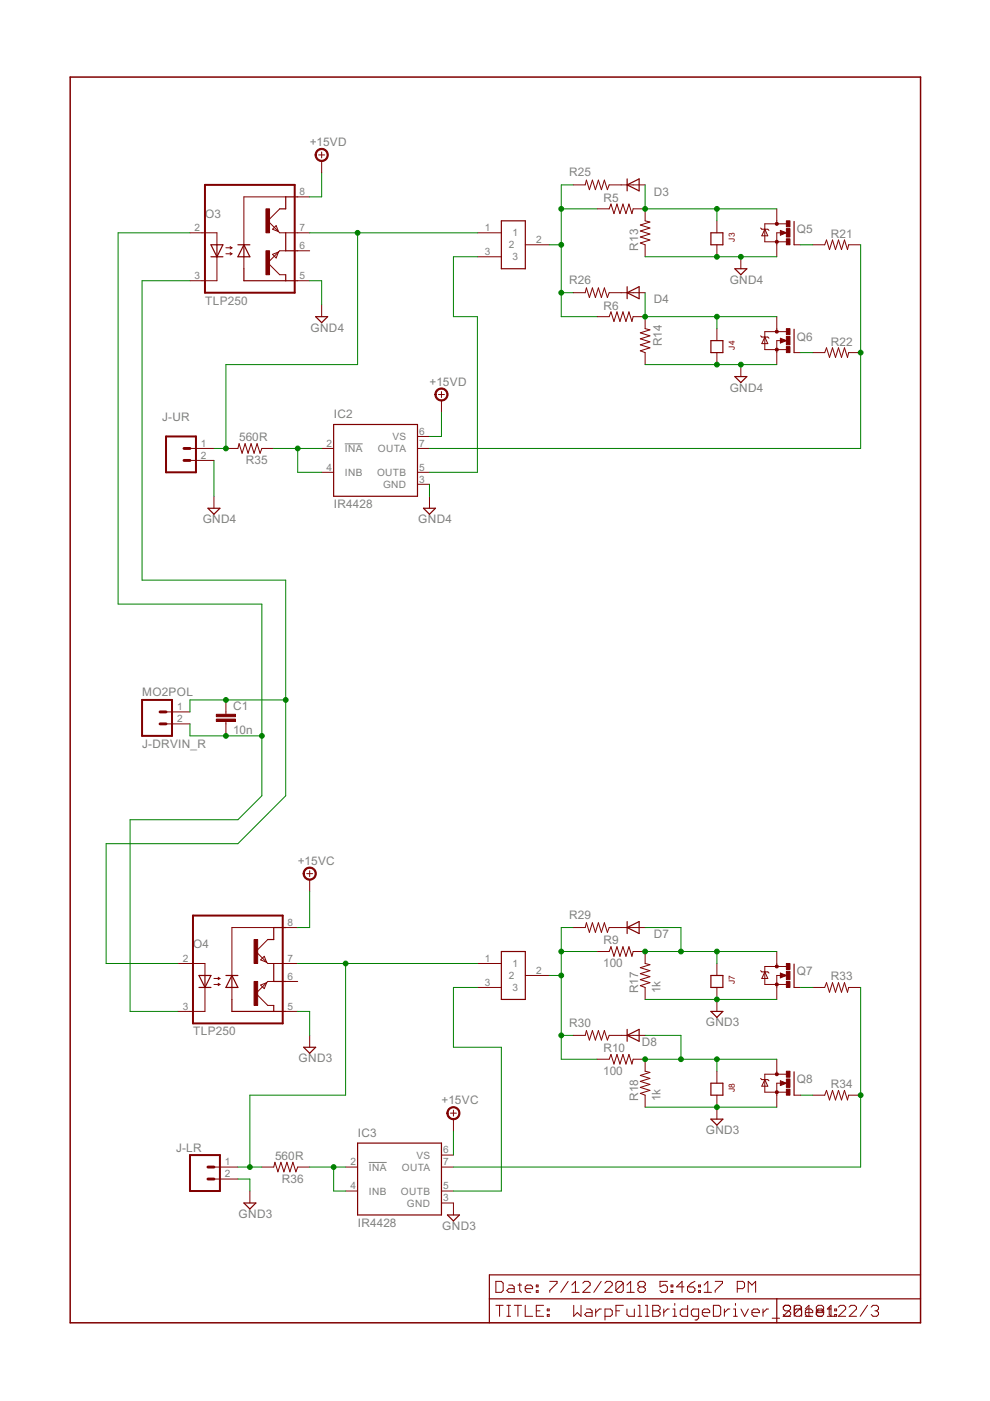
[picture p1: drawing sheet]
<svg xmlns="http://www.w3.org/2000/svg" width="210mm" height="297mm" viewBox="0 0 210 297" stroke-linecap="round" stroke-linejoin="round" font-family="sans-serif">
<path d="M73.1 94.1h3.8M78.2 246.5h3.8" fill="none" stroke="#808080" stroke-width=".21"/>
<g fill="none" stroke="#800000" stroke-width=".25">
<path d="M133 39.2l2.5-1.3v2.6zM133 37.9v2.6M44.7 51.9h2.6l-1.3 2.5zM44.7 54.4h2.6M46 51.9v2.5M50.4 51.9h2.6M51.7 51.9l1.3 2.5h-2.6zM51.7 51.9v2.5M51.7 57v2.5h11.4M60.6 49.4v3.8h2.5M60.6 58.3v1.2M63.1 41.7h-2.5v2.6h-1.3"/>
<path d="M106.3 46.8h5.1v10.2h-5.1zM150.7 49.4h2.6v2.5h-2.6zM155.8 57h2.5l-1.2 1.3zM168.4 46.9v5M66.9 67.1h2.6l-1.3 1.3zM133 60.8v2.5M133 62.1l2.5-1.3v2.5zM150.7 72.2h2.6v2.6h-2.6zM155.8 79.8h2.5l-1.2 1.3zM168.4 69.8v5M70.7 90h17.8v15.2h-17.8zM44.1 107.8h2.5l-1.2 1.2z"/>
<path d="M89.8 107.8h2.5l-1.2 1.2zM60.6 196.7h-2.6v2.5h-1.2M133 195.4v2.5M133 196.7l2.5-1.3v2.5zM42.2 209.4h2.5M42.2 206.8h2.5l-1.2 2.6zM43.5 206.8v2.6M47.9 206.8h2.5M49.2 206.8l1.2 2.6h-2.5zM49.2 211.9v2.5h11.4M49.2 206.8v2.6M58 204.3v3.8h2.6"/>
<path d="M58 213.2v1.2M106.3 201.7h5.1v10.2h-5.1zM133 218.2v2.6M133 219.5l2.5-1.3v2.6zM150.7 206.8h2.6v2.6h-2.6zM150.7 214.4h2.6l-1.3 1.3zM168.4 204.4v5M64.4 222h2.5l-1.2 1.3zM150.7 229.7h2.6v2.5h-2.6zM150.7 237.3h2.6l-1.3 1.2zM168.4 227.2v5M51.7 255.1h2.6l-1.3 1.2z"/>
<path d="M75.8 242.4h17.8v15.2h-17.8zM94.9 257.6h2.5l-1.3 1.3zM103.8 275.4h91.4M164.7 275.4v5.1M195.2 270.3h-91.4v10.2"/>
</g>
<g fill="none" stroke="#800000" stroke-width=".21">
<path d="M67.6 32.9h1.2M68.2 32.2v1.3M68.2 34.1v2.6M121.5 39.2h2.6l.2-1 .7 2 .6-2 .6 2 .7-2 .6 2 .6-2 .7 2 .4-1h7.6M40.3 49.4h5.7v2.5M46 54.4v5.1h-5.7M47.9 52.5h1.3M47.9 53.8h1.3M48.8 52.3l.4 .2M48.8 53.6l.4 .2M49.2 52.5l-.4 .3M49.2 53.8l-.4 .3"/>
<path d="M51.7 54.4v2.6M57.8 53.9l1.3-.5-.6 1.3zM58.5 47.8l.6 1.3-1.3-.5zM59.3 44.3l-2.5 2.5 2.5 2.6h6.4M60.6 41.7h-8.9v10.2M60.6 53.2h-1.3l-2.5 2.5 2.5 2.6h1.3M63.1 41.7h2.6M63.1 59.5h2.6M63.1 53.2h2.6M101.2 49.4h5.1M101.2 54.4h5.1M111.4 51.9h5.1"/>
<path d="M126.6 44.3h2.6l.3-1 .7 2 .6-2 .6 2 .7-2 .6 2 .6-2 .7 2 .2-1h2.6v2.5l1 .3-2 .6 2 .6-2 .7 2 .6-2 .6 2 .7-2 .6 1 .4v2.5M152 46.8v2.6M152 51.9v2.5M157.1 54.4v2.6M161.3 48.3l.2 .3h1.3l.2 .3M162.2 48.6l.6 1.4h-1.3zM164.7 44.3v3.2M165.5 48.9l1.2 .5-1.2 .5zM165.6 49.4h-.9v5M166.7 47.5h-4.5v3.8h4.5M168.4 51.9h1.4M172.3 51.9h2.6l.3-1 .7 2 .6-2 .6 2 .7-2 .6 2 .6-2 .7 2 .2-1h2.6"/>
<path d="M68.2 64.6v2.5M121.5 62.1h2.6l.2-1.1 .7 2.1 .6-2.1 .6 2.1 .7-2.1 .6 2.1 .6-2.1 .7 2.1 .4-1h7.6M126.6 67.1h2.6l.3-1 .7 2.1 .6-2.1 .6 2.1 .7-2.1 .6 2.1 .6-2.1 .7 2.1 .2-1.1h2.6v2.6l1 .2-2 .7 2 .6-2 .6 2 .7-2 .6 2 .6-2 .7 1 .4v2.5M152 69.7v2.5M152 74.8v2.5M157.1 77.3v2.5M161.3 71.2l.2 .3h1.3l.2 .2M162.2 71.5l.6 1.4h-1.3zM164.7 67.1v3.2M165.5 71.7l1.2 .5-1.2 .5zM165.6 72.2h-.9v5.1M166.7 70.3h-4.5v3.8h4.5"/>
<path d="M168.4 74.8h1.4M172.3 74.8h2.6l.3-1.1 .7 2.1 .6-2.1 .6 2.1 .7-2.1 .6 2.1 .6-2.1 .7 2.1 .2-1h2.6M40.3 95.1h5.1M40.3 97.6h5.1M47.9 95.1h2.5l.3-1 .6 2 .7-2 .6 2 .6-2 .7 2 .6-2 .6 2 .4-1h2.5M68.2 95.1h2.5M88.5 95.1h2.6M88.5 92.5h2.6M93 83.7h1.2M93.6 83v1.3M93.6 84.9v2.6M45.4 105.2v2.6"/>
<path d="M68.2 100.1h2.5M88.5 100.1h2.6M88.5 102.7h2.6M91.1 105.2v2.6M35.2 150.9h5.1M35.2 153.5h5.1M47.9 148.4v3M47.9 153v3M56.8 199.2l-2.5 2.5 2.2 2.3M58 196.7h-8.8v10.1M60.6 196.7h2.5M65 185.2h1.3"/>
<path d="M65.7 184.6v1.3M65.7 186.5v2.5M121.5 196.7h2.6l.2-1.1 .7 2.1 .6-2.1 .6 2.1 .7-2.1 .6 2.1 .6-2.1 .7 2.1 .4-1h7.6M37.7 204.3h5.8v2.5M43.5 209.4v5h-5.8M45.4 208.7h1.2M45.4 207.5h1.2M46.2 207.2l.4 .3M46.2 208.5l.4 .2M46.6 207.5l-.4 .2M46.6 208.7l-.4 .3M49.2 209.4v2.5"/>
<path d="M55.3 208.9l1.2-.6-.5 1.3zM55.3 203.5l.7-.7 .5 1.2zM56.5 204l.3 .3h6.3M56.5 208.3l-2.2 2.3 2.5 2.6h1.2M58 208.1h-1.2l-.3 .2M60.6 214.4h2.5M60.6 208.1h2.5M65.7 219.5v2.5M101.2 209.4h5.1M101.2 204.3h5.1M111.4 206.8h5.1M121.5 219.5h2.6l.2-1 .7 2 .6-2 .6 2 .7-2 .6 2 .6-2 .7 2 .4-1h7.6"/>
<path d="M126.6 201.7h2.6l.3-1 .7 2.1 .6-2.1 .6 2.1 .7-2.1 .6 2.1 .6-2.1 .7 2.1 .2-1.1h2.6v2.6l1 .2-2 .7 2 .6-2 .6 2 .7-2 .6 2 .6-2 .7 1 .4v2.5M152 204.3v2.5M152 209.4v5M161.3 205.8l.2 .3h1.3l.2 .2M162.2 206.1l.6 1.4h-1.3zM164.7 201.7v3.2M165.5 206.3l1.2 .5-1.2 .5zM165.6 206.8h-.9v5.1M166.7 204.9h-4.5v3.8h4.5M168.4 209.4h1.4M172.3 209.4h2.6l.3-1.1 .7 2.1 .6-2.1 .6 2.1 .7-2.1 .6 2.1 .6-2.1 .7 2.1 .2-1h2.6M95.5 236h1.3"/>
<path d="M96.1 235.4v1.2M96.1 237.3v2.5M126.6 224.6h2.6l.3-1 .7 2 .6-2 .6 2 .7-2 .6 2 .6-2 .7 2 .2-1h2.6v2.5l1 .3-2 .6 2 .6-2 .7 2 .6-2 .6 2 .7-2 .6 1 .4v2.5M152 227.1v2.6M152 232.2v5.1M161.3 228.6l.2 .3h1.3l.2 .3M162.2 228.9l.6 1.4h-1.3zM164.7 224.6v3.2M165.5 229.2l1.2 .5-1.2 .5zM165.6 229.7h-.9v5M166.7 227.8h-4.5v3.8h4.5M168.4 232.2h1.4"/>
<path d="M172.3 232.2h2.6l.3-1 .7 2 .6-2 .6 2 .7-2 .6 2 .6-2 .7 2 .2-1h2.6M45.4 247.4h5M45.4 250h5M53 252.5v2.6M55.5 247.4h2.5l.3-1 .6 2.1 .7-2.1 .6 2.1 .6-2.1 .7 2.1 .6-2.1 .6 2.1 .4-1.1h2.6M73.3 247.4h2.5M73.3 252.5h2.5M93.6 247.4h2.5M93.6 252.5h2.5M93.6 255.1h2.5v2.5M93.6 244.9h2.5M105.1 271.7h1.2l.4 .4v1.5l-.4 .4h-1.2z"/>
<path d="M105.1 276.8h1.6M105.9 276.8v2.3M107.5 276.8h.7M107.5 279.1h.7M107.9 272.5h.7l.4 .3v1.2h-1.1l-.4-.4 .4-.4h1.1M107.9 276.8v2.3M109 276.8h1.6M109.8 272.5h.8M109.8 276.8v2.3M110.2 272.1v1.5l.4 .4M111.4 273.2h1.5v-.4l-.4-.3h-.7l-.4 .3v.8l.4 .4h.7M111.4 276.8v2.3h1.5"/>
<path d="M113.7 273.6h.4v.4h-.4zM113.7 272.5h.4v.3h-.4zM113.7 277.9h.8M115.3 276.8h-1.6v2.3h1.6M116 277.5h.4v.4h-.4zM116 278.7h.4v.4h-.4zM116.6 271.7h1.5v.4l-1.5 1.5v.4M120.5 271.7l-1.6 2.3M121.2 274h1.6M121.2 272.5l.8-.8v2.3M121.6 276.8v2.3l.8-.8 .8 .8v-2.3M123.6 272.1l.4-.4h.7l.4 .4v.4l-1.5 1.5h1.5"/>
<path d="M124.4 277.5h.7l.4 .4v1.2h-1.1l-.4-.4 .4-.4h1.1M126.3 277.5v1.6M127.5 271.7l-1.6 2.3M127.5 277.5h-.4l-.8 .8M128.2 272.1l.4-.4h.8l.4 .4v.4l-1.6 1.5h1.6M128.3 279.1h1.1l.4-.4v-.8l-.4-.4h-1.1v2.4M130.6 277.9h.8M132.1 272.1v1.5l-.3 .4h-.8l-.4-.4M132.1 272.1l-.3-.4h-.8l-.4 .4v1.5M132.1 272.1l-1.5 1.5M132.2 276.8h-1.6v2.3M132.9 274h1.6"/>
<path d="M132.9 272.5l.8-.8v2.3M132.9 277.5v1.2l.4 .4h1.2v-1.6M135.3 276.8h.4v2.3M135.3 279.1h.8M135.7 272.8l-.4 .4v.4l.4 .4h.7l.4-.4v-.4l-.4-.4M135.7 272.8l-.4-.3v-.4l.4-.4h.7l.4 .4v.4l-.4 .3M135.7 272.8h.7M136.8 276.8h.4v2.3M136.8 279.1h.8M138.4 276.8h1.2l.4 .3v.4l-.4 .4 .4 .4v.4l-.4 .4h-1.2zM138.4 277.9h1.2M140.7 277.5v1.6"/>
<path d="M141.5 271.7h-1.6v1.1l.8-.3h.4l.4 .3v.8l-.4 .4h-.8l-.4-.4M141.9 277.5h-.4l-.8 .8M142.3 273.6h.4v.4h-.4zM142.3 272.5h.4v.3h-.4zM142.7 279.1h.8M142.7 277.5h.4v1.6M143.1 276.4v.4M145 272.8h-1.6l1.2-1.1v2.3M145.8 272.8h1.2l.3 .4v.4l-.3 .4h-.8l-.4-.4zM145.8 276.8v2.3h-1.2l-.4-.4v-.8l.4-.4h1.2M147.3 271.7l-.7 .4-.8 .7M148.1 273.6h.4v.4h-.4z"/>
<path d="M148.1 272.5h.4v.3h-.4zM148.1 279.1h-1.1l-.4-.4v-.8l.4-.4h1.1v2l-.4 .4h-.3M148.9 278.3h1.6v-.4l-.4-.4h-.8l-.4 .4v.8l.4 .4h.8M149.3 274h1.6M149.3 272.5l.8-.8v2.3M151.3 276.8h1.1l.4 .3v1.6l-.4 .4h-1.1zM151.6 271.7h1.6v.4l-1.6 1.5v.4M153.6 277.5v1.6M154.7 277.5h-.3l-.8 .8M155.5 279.1h.8M155.5 277.5h.4v1.6M155.9 276.4v.4"/>
<path d="M156.3 273.2h1.2l.4-.4v-.7l-.4-.4h-1.2v2.3M157.1 277.5l.8 1.6 .8-1.6M158.6 274v-2.3l.8 .8 .8-.8v2.3M159.4 278.3h1.6v-.4l-.4-.4h-.8l-.4 .4v.8l.4 .4h.8M161.8 277.5v1.6M162.9 277.5h-.3l-.8 .8M163.7 279.5h1.6M166.1 278.7l.4 .4M167.2 276.8l.4 .3M167.2 276.8h-.7l-.4 .3v.4l.4 .4h.7l.4 .4v.4l-.4 .4M167.2 276.8l.4 .3v.4l-1.5 1.6h1.5M168.4 277.1l.4-.3h.8l.3 .3"/>
<path d="M168.4 276.8v2.3M168.4 277.9l.4-.4h.8l.4 .4v1.2M169.9 277.1v1.6l-.3 .4h-.8l-.4-.4zM170.7 279.1h1.6M170.7 277.5l.8-.7v2.3M170.8 278.3h1.5v-.4l-.4-.4h-.8l-.3 .4v.8l.3 .4M173.1 278.7l.4 .4h.8M173.1 278.7l.4 .4M173.5 277.9l-.4-.4v-.4l.4-.3h.7l.4 .3v.4l-.4 .4M173.5 277.9h.7M173.5 277.9l-.4 .4h1.5v-.4l-.3-.4h-.8l-.4 .4v.8M174.2 277.9l.4 .4v.4l-.4 .4"/>
<path d="M175.4 279.1h2v-.4h-.4v.4M175.4 277.5h.8M175.8 277.1v1.6l.4 .4v-2.3l-.8 .7M177 277.5h.4v.4h-.4zM177.8 277.1l.3-.3h.8l.4 .3v.4l-1.5 1.6h1.5M180 277.1l.4-.3h.8l.4 .3v.4l-1.6 1.6h1.6M183.9 276.8l-1.5 2.3M184.7 277.1l.4-.3h.8l.4 .3v.4l-.4 .4M185.5 277.9h.4M185.9 277.9l.4 .4v.4l-.4 .4h-.8l-.4-.4"/>
</g>
<path d="M14.9 16.3h180.3v264.2h-180.3zM165.6 49.1l.9 .3-.9 .2v-.2h.2M165.6 72l.9 .2-.9 .3v-.3h.2M165.6 206.6l.9 .2-.9 .3v-.3h.2M165.6 229.4l.9 .3-.9 .2v-.2h.2" fill="none" stroke="#800000" stroke-width=".32"/>
<g fill="#800000" stroke="#800000" stroke-width=".21">
<path d="M67.2 31.9a1.4 1.4 0 0 1 2.2 .2 1.4 1.4 0 0 1-.8 2.1 1.4 1.4 0 0 1-1.8-1.3h.3a1.15 1.15 0 0 1 1.6-1.1 1.15 1.15 0 0 1 .3 1.9 1.15 1.15 0 0 1-1.9-.6v-.2h-.3z" fill-rule="evenodd"/>
<path d="M92.6 82.7a1.4 1.4 0 0 1 2.2 .2 1.4 1.4 0 0 1-.8 2.1 1.4 1.4 0 0 1-1.8-1.3h.3a1.15 1.15 0 0 1 1.6-1.1 1.15 1.15 0 0 1 .3 1.9 1.15 1.15 0 0 1-1.9-.6v-.2h-.3z" fill-rule="evenodd"/>
<path d="M64.6 184.3a1.4 1.4 0 0 1 2.3 .2 1.4 1.4 0 0 1-.9 2.1 1.4 1.4 0 0 1-1.7-1.4h.2a1.15 1.15 0 0 1 1.6-1.1 1.15 1.15 0 0 1 .3 2 1.15 1.15 0 0 1-1.8-.6l-.1-.3h-.2z" fill-rule="evenodd"/>
<path d="M95.1 235.1a1.4 1.4 0 0 1 2.2 .2 1.4 1.4 0 0 1-.8 2.1 1.4 1.4 0 0 1-1.8-1.4h.3a1.15 1.15 0 0 1 1.6-1 1.15 1.15 0 0 1 .3 1.9 1.15 1.15 0 0 1-1.9-.6v-.3h-.3z" fill-rule="evenodd"/>
<circle cx="164.7" cy="51.3" r=".33"/>
<circle cx="164.7" cy="47.4" r=".33"/>
<circle cx="164.7" cy="74.1" r=".33"/>
<circle cx="164.7" cy="70.3" r=".33"/>
<circle cx="164.7" cy="208.7" r=".33"/>
<circle cx="164.7" cy="204.9" r=".33"/>
<circle cx="164.7" cy="231.6" r=".32"/>
<circle cx="164.7" cy="227.8" r=".32"/>
</g>
<g fill="#800000" stroke="#800000" stroke-width=".21">
<path d="M166.7 50.6h.8v1.3h-.8z"/>
<path d="M166.7 46.8h.8v1.3h-.8z"/>
<path d="M166.7 48.5h.8v1.7h-.8z"/>
<path d="M166.7 73.5h.8v1.3h-.8z"/>
<path d="M166.7 69.7h.8v1.3h-.8z"/>
<path d="M166.7 71.3h.8v1.8h-.8z"/>
<path d="M166.7 208.1h.8v1.3h-.8z"/>
<path d="M166.7 204.3h.8v1.2h-.8z"/>
<path d="M166.7 205.9h.8v1.8h-.8z"/>
<path d="M166.7 230.9h.8v1.3h-.8z"/>
<path d="M166.7 227.1h.8v1.3h-.8z"/>
<path d="M166.7 228.8h.8v1.7h-.8z"/>
<path d="M56.4 53.2h.7v5.1h-.7z"/>
<path d="M56.4 44.3h.7v5.1h-.7z"/>
<path d="M53.9 208.1h.7v5.1h-.7z"/>
<path d="M53.9 199.2h.7v5.1h-.7z"/>
<path d="M45.9 152.5h4v.5h-4z"/>
<path d="M45.9 151.4h4v.6h-4z"/>
</g>
<path d="M43.5 39.2h19v22.9h-19zM35.2 92.5h6.4v7.6h-6.4zM30.1 148.4h6.4v7.6h-6.4zM40.9 194.1h19v22.9h-19zM40.3 244.9h6.3v7.6h-6.3z" fill="none" stroke="#800000" stroke-width=".42"/>
<path d="M39 97.6h1.3M39 95.1h1.3M33.9 153.5h1.3M33.9 150.9h1.3M44.1 250h1.3M44.1 247.4h1.3" fill="none" stroke="#800000" stroke-width=".61"/>
<g fill="none" stroke="#008000" stroke-width=".21">
<path d="M68.2 36.7v5h-2.5M121.5 39.2h-2.5v27.9h7.6M136.8 39.2v5.1h27.9M40.3 49.4h-15.3v78.7h30.5v40.6l-5.1 5.1h-22.8v40.6h10.1M40.3 59.5h-10.2v63.5h30.5v45.7l-10.2 10.2h-27.9v25.4h15.2M65.7 59.5h2.5v5.1M65.7 49.4h35.5M75.8 49.4v27.9h-27.9v17.8h-2.5M101.2 54.4h-5.1v12.7h5.1v33h-10.1M116.5 51.9h2.5M119 44.3h7.6M136.8 54.4h27.9"/>
<path d="M152 44.3v2.5M169.8 51.9h2.5M182.5 51.9v43.2h-91.4M119 62.1h2.5M136.8 62.1v5h27.9M136.8 77.3h27.9M152 67.1v2.6M169.8 74.8h2.5M45.4 97.6v7.6M58 95.1h10.2M63.1 95.1v5h5.1M93.6 87.5v5h-2.5"/>
<path d="M91.1 102.7v2.5M40.3 153.5v2.5h15.2M60.6 148.4h-20.3v2.5M65.7 189v7.7h-2.6M121.5 196.7h-2.5v27.9h7.6M136.8 196.7h7.6v5M63.1 214.4h2.6v5.1M63.1 204.3h38.1M73.3 204.3v27.9h-20.3v15.2M101.2 209.4h-5.1v12.6h10.2v30.5h-10.2M116.5 206.8h2.5M119 201.7h7.6"/>
<path d="M119 219.5h2.5M136.8 201.7h27.9M136.8 219.5h7.6v5.1M136.8 211.9h27.9M152 201.7v2.6M169.8 209.4h2.5M182.5 209.4v38h-86.4M96.1 239.8v5.1M136.8 224.6h27.9M136.8 234.7h27.9M152 224.6v2.5M169.8 232.2h2.5"/>
<path d="M50.4 250h2.6v2.5M50.4 247.4h5.1M65.7 247.4h7.6M70.7 247.4v5.1h2.6"/>
</g>
<g fill="#008000" stroke="#008000" stroke-width=".21">
<circle cx="136.8" cy="44.3" r=".51"/>
<circle cx="152" cy="44.3" r=".51"/>
<circle cx="136.8" cy="67.1" r=".51"/>
<circle cx="152" cy="67.1" r=".51"/>
<circle cx="182.5" cy="74.8" r=".51"/>
<circle cx="136.8" cy="201.7" r=".51"/>
<circle cx="152" cy="201.7" r=".51"/>
<circle cx="144.4" cy="201.7" r=".51"/>
<circle cx="136.8" cy="224.6" r=".51"/>
<circle cx="152" cy="224.6" r=".51"/>
<circle cx="144.4" cy="224.6" r=".51"/>
<circle cx="152" cy="234.7" r=".51"/>
<circle cx="152" cy="211.9" r=".51"/>
<circle cx="119" cy="44.3" r=".51"/>
<circle cx="119" cy="62.1" r=".51"/>
<circle cx="119" cy="51.9" r=".51"/>
<circle cx="63.1" cy="95.1" r=".51"/>
<circle cx="182.5" cy="232.2" r=".51"/>
<circle cx="47.9" cy="148.4" r=".51"/>
<circle cx="60.6" cy="148.4" r=".51"/>
<circle cx="47.9" cy="156" r=".51"/>
<circle cx="55.5" cy="156" r=".51"/>
<circle cx="119" cy="201.7" r=".51"/>
<circle cx="119" cy="219.5" r=".51"/>
<circle cx="119" cy="206.8" r=".51"/>
<circle cx="70.7" cy="247.4" r=".51"/>
<circle cx="152" cy="54.4" r=".51"/>
<circle cx="157.1" cy="54.4" r=".51"/>
<circle cx="152" cy="77.3" r=".51"/>
<circle cx="157.1" cy="77.3" r=".51"/>
<circle cx="75.8" cy="49.4" r=".51"/>
<circle cx="47.9" cy="95.1" r=".51"/>
<circle cx="73.3" cy="204.3" r=".51"/>
<circle cx="53" cy="247.4" r=".51"/>
</g>
<g font-size="2.8" fill="#808080">
<text x="65.7" y="30.9">+15VD</text>
<text x="120.7" y="37.4">R25</text>
<text x="138.6" y="41.5">D3</text>
<text x="43.5" y="46.2">O3</text>
<text x="127.9" y="42.8">R5</text>
<text x="135.3" y="53.1" transform="rotate(-90 135.3 53.1)">R13</text>
<text x="168.9" y="49.4">Q5</text>
<text x="176.2" y="50.4">R21</text>
<text x="43.5" y="64.6">TLP250</text>
<text x="120.7" y="60.3">R26</text>
<text x="127.9" y="65.6">R6</text>
<text x="138.6" y="64.3">D4</text>
<text x="154.7" y="60.2">GND4</text>
<text x="65.8" y="70.3">GND4</text>
<text x="140.3" y="73.4" transform="rotate(-90 140.3 73.4)">R14</text>
<text x="168.9" y="72.2">Q6</text>
<text x="176.2" y="73.3">R22</text>
<text x="91.1" y="81.7">+15VD</text>
<text x="154.7" y="83">GND4</text>
<text x="34.4" y="89.2">J-UR</text>
<text x="70.8" y="88.7">IC2</text>
<text x="50.7" y="93.5">560R</text>
<text x="52.1" y="98.3">R35</text>
<text x="70.8" y="107.8">IR4428</text>
<text x="43" y="110.9">GND4</text>
<text x="88.7" y="110.9">GND4</text>
<text x="30.2" y="147.6">MO2POL</text>
<text x="49.4" y="155.6">10n</text>
<text x="49.5" y="150.6">C1</text>
<text x="30.2" y="158.6">J-DRVIN_R</text>
<text x="63.1" y="183.3">+15VC</text>
<text x="120.7" y="194.9">R29</text>
<text x="41" y="201.1">O4</text>
<text x="127.9" y="200.2">R9</text>
<text x="138.6" y="198.9">D7</text>
<text x="127.9" y="205">100</text>
<text x="168.9" y="206.8">Q7</text>
<text x="176.2" y="207.9">R33</text>
<text x="135.3" y="210.6" transform="rotate(-90 135.3 210.6)">R17</text>
<text x="140.1" y="210.6" transform="rotate(-90 140.1 210.6)">1k</text>
<text x="41" y="219.5">TLP250</text>
<text x="120.7" y="217.7">R30</text>
<text x="136.1" y="221.8">D8</text>
<text x="149.6" y="217.6">GND3</text>
<text x="63.3" y="225.2">GND3</text>
<text x="127.9" y="227.9">100</text>
<text x="127.9" y="223.1">R10</text>
<text x="135.3" y="233.4" transform="rotate(-90 135.3 233.4)">R18</text>
<text x="140.1" y="233.5" transform="rotate(-90 140.1 233.5)">1k</text>
<text x="168.9" y="229.7">Q8</text>
<text x="176.2" y="230.7">R34</text>
<text x="93.6" y="234.1">+15VC</text>
<text x="37.3" y="244.1">J-LR</text>
<text x="58.3" y="245.9">560R</text>
<text x="75.9" y="241.1">IC3</text>
<text x="149.6" y="240.5">GND3</text>
<text x="59.8" y="250.7">R36</text>
<text x="50.6" y="258.2">GND3</text>
<text x="75.9" y="260.1">IR4428</text>
<text x="93.8" y="260.8">GND3</text>
</g>
<g font-size="2.4" fill="#808080">
<text x="63.5" y="41.4">8</text>
<text x="41.3" y="49">2</text>
<text x="63.5" y="52.8">6</text>
<text x="63.5" y="49">7</text>
<text x="102.8" y="49">1</text>
<text x="107.9" y="52.7">2</text>
<text x="108.6" y="50.1">1</text>
<text x="113.7" y="51.5">2</text>
<text x="41.3" y="59.2">3</text>
<text x="63.5" y="59.2">5</text>
<text x="102.8" y="54.1">3</text>
<text x="108.6" y="55.2">3</text>
<text x="42.6" y="94.7">1</text>
<text x="69.2" y="94.7">2</text>
<text x="73.1" y="95.8">INA</text>
<text x="80.1" y="95.8">OUTA</text>
<text x="83.2" y="93.3">VS</text>
<text x="88.9" y="94.7">7</text>
<text x="88.9" y="92.2">6</text>
<text x="42.6" y="97.3">2</text>
<text x="69.2" y="99.8">4</text>
<text x="73.1" y="100.9">INB</text>
<text x="79.9" y="100.9">OUTB</text>
<text x="88.9" y="99.8">5</text>
<text x="81.2" y="103.5">GND</text>
<text x="88.9" y="102.3">3</text>
<text x="37.5" y="150.6">1</text>
<text x="37.5" y="153.1">2</text>
<text x="60.9" y="196.3">8</text>
<text x="38.7" y="203.9">2</text>
<text x="60.9" y="203.9">7</text>
<text x="102.8" y="203.9">1</text>
<text x="60.9" y="207.7">6</text>
<text x="102.8" y="209">3</text>
<text x="107.9" y="207.6">2</text>
<text x="108.6" y="205">1</text>
<text x="113.7" y="206.5">2</text>
<text x="38.7" y="214.1">3</text>
<text x="60.9" y="214.1">5</text>
<text x="108.6" y="210.1">3</text>
<text x="88.3" y="245.7">VS</text>
<text x="94" y="244.5">6</text>
<text x="47.7" y="247.1">1</text>
<text x="47.7" y="249.6">2</text>
<text x="74.3" y="247.1">2</text>
<text x="78.2" y="248.2">INA</text>
<text x="85.2" y="248.2">OUTA</text>
<text x="94" y="247.1">7</text>
<text x="74.3" y="252.2">4</text>
<text x="78.2" y="253.3">INB</text>
<text x="85" y="253.3">OUTB</text>
<text x="86.3" y="255.8">GND</text>
<text x="94" y="252.2">5</text>
<text x="94" y="254.7">3</text>
</g>
<g font-size="2" fill="#800000">
<text x="155.8" y="51.3" transform="rotate(-90 155.8 51.3)">J3</text>
<text x="155.8" y="74.1" transform="rotate(-90 155.8 74.1)">J4</text>
<text x="155.8" y="208.7" transform="rotate(-90 155.8 208.7)">J7</text>
<text x="155.8" y="231.6" transform="rotate(-90 155.8 231.6)">J8</text>
</g>
</svg>
